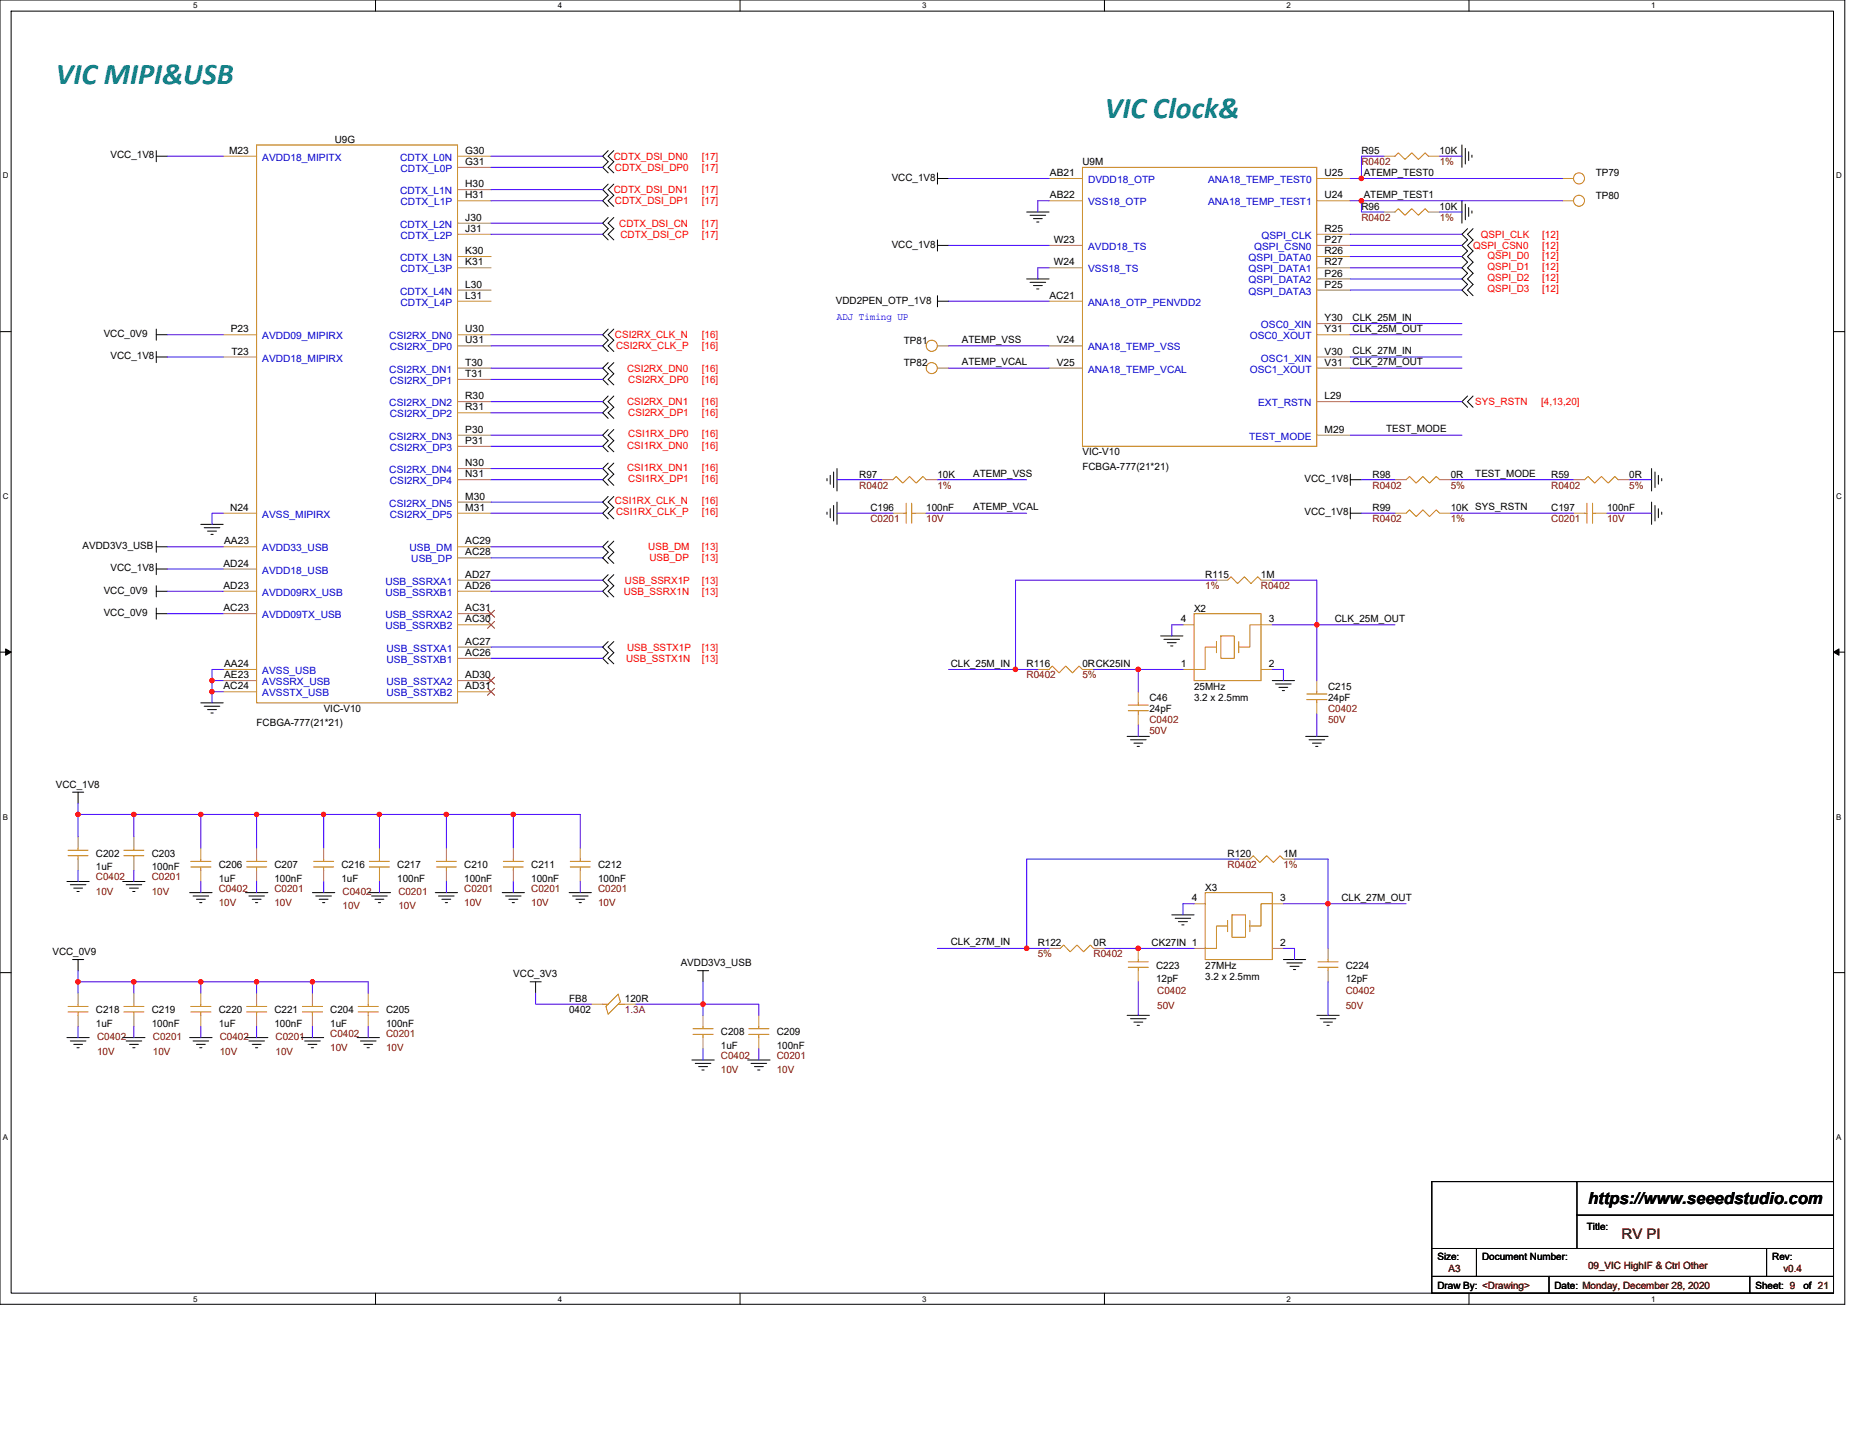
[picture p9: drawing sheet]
<svg xmlns="http://www.w3.org/2000/svg" width="279mm" height="216mm" viewBox="0 0 279 216" stroke-linecap="round" stroke-linejoin="round" font-family="sans-serif">
<path d="M0 0h277.1v196h-277.1zM1.7 1.7h273.7v192.6h-273.7z" fill="none" stroke="#000" stroke-width=".15"/>
<g fill="#fff">
<path d="M29 .2h.7v1.3h-.7z"/>
<path d="M29 194.5h.7v1.3h-.7z"/>
</g>
<path d="M56.4 0v1.7M56.4 194.3v1.7" fill="none" stroke="#000" stroke-width=".15"/>
<g fill="#fff">
<path d="M83.8 .2h.6v1.3h-.6z"/>
<path d="M83.8 194.5h.6v1.3h-.6z"/>
</g>
<path d="M111.2 0v1.7M111.2 194.3v1.7" fill="none" stroke="#000" stroke-width=".15"/>
<g fill="#fff">
<path d="M138.5 .2h.7v1.3h-.7z"/>
<path d="M138.5 194.5h.7v1.3h-.7z"/>
</g>
<path d="M165.9 0v1.7M165.9 194.3v1.7" fill="none" stroke="#000" stroke-width=".15"/>
<g fill="#fff">
<path d="M193.3 .2h.6v1.3h-.6z"/>
<path d="M193.3 194.5h.6v1.3h-.6z"/>
</g>
<path d="M220.7 0v1.7M220.7 194.3v1.7" fill="none" stroke="#000" stroke-width=".15"/>
<g fill="#fff">
<path d="M248 .2h.7v1.3h-.7z"/>
<path d="M248 194.5h.7v1.3h-.7z"/>
<path d="M.4 25.7h.9v1.4h-.9z"/>
<path d="M275.8 25.7h.9v1.4h-.9z"/>
<path d="M.4 73.9h.9v1.3h-.9z"/>
<path d="M275.8 73.9h.9v1.3h-.9z"/>
</g>
<path d="M0 49.8h1.7M275.4 49.8h1.7" fill="none" stroke="#000" stroke-width=".15"/>
<g fill="#fff">
<path d="M.4 122h.8v1.4h-.8z"/>
<path d="M275.8 122h.8v1.4h-.8z"/>
</g>
<path d="M0 98h1.7M275.4 98h1.7" fill="none" stroke="#000" stroke-width=".15"/>
<path d="M.8 97.5l.9 .5-.9 .4zM275.4 98l.8-.5v.9z" fill="#000" stroke="#000" stroke-width=".15"/>
<g fill="#fff">
<path d="M.4 170.2h.8v1.3h-.8z"/>
<path d="M275.8 170.2h.8v1.3h-.8z"/>
</g>
<g fill="none" stroke="#000" stroke-width=".15">
<path d="M23.5 23.5h1.6M23.5 22.6v1.7M91.4 22.6l-.9 .9 .9 .8-.9 .8 .9 .9M91.4 27.7l-.9 .8 .9 .8-.9 .9 .9 .8M91.4 32.7l-.9 .8 .9 .9-.9 .8 .9 .8M92.2 22.6l-.8 .9 .8 .8-.8 .8 .8 .9M92.2 27.7l-.8 .8 .8 .8-.8 .9 .8 .8M92.2 32.7l-.8 .8 .8 .9-.8 .8 .8 .8M140.8 26.8h1.7M140.8 26v1.7M140.8 36.9h1.7M140.8 36v1.7"/>
<path d="M154.2 31.9h3.4M154.7 32.3h2.4M155.2 32.9h1.4M155.7 33.4h.4M219.6 21.8v3.3M219.6 30.2v3.3M220.1 22.3v2.3M220.1 30.7v2.3M220.5 34.4l-.9 .8 .9 .8-.9 .9 .9 .8-.9 .8 .9 .9-.9 .8 .9 .9-.9 .8 .9 .8-.9 .9 .9 .8M220.6 22.8v1.3M220.6 31.2v1.3M221.1 23.3v.3"/>
<path d="M221.1 31.7v.3M221.3 34.4l-.8 .8 .8 .8-.8 .9 .8 .8-.8 .8 .8 .9-.8 .8 .8 .9-.8 .8 .8 .8-.8 .9 .8 .8M23.5 53.6h1.6M23.5 52.8v1.7M23.5 50.3h1.6M23.5 49.4v1.7M91.4 59.5l-.9 .8 .9 .9-.9 .8 .9 .9M91.4 49.4l-.9 .9 .9 .8-.9 .9 .9 .8M91.4 54.5l-.9 .8 .9 .9-.9 .8 .9 .8M92.2 59.5l-.8 .8 .8 .9-.8 .8 .8 .9M92.2 49.4l-.8 .9 .8 .8-.8 .9 .8 .8M92.2 54.5l-.8 .8 .8 .9-.8 .8 .8 .8"/>
<path d="M140.8 45.3h1.7M140.8 44.4v1.7M154.2 41.9h3.4M154.7 42.4h2.4M155.2 42.9h1.4M155.7 43.4h.4M220.5 59.5l-.9 .8 .9 .9M221.3 59.5l-.8 .8 .8 .9M30.2 78.8h3.3M30.7 79.3h2.3M31.2 79.8h1.3M91.4 69.6l-.9 .8 .9 .8-.9 .9 .9 .8"/>
<path d="M91.4 74.6l-.9 .8 .9 .9-.9 .8 .9 .9M91.4 64.5l-.9 .9 .9 .8-.9 .9 .9 .8M92.2 69.6l-.8 .8 .8 .8-.8 .9 .8 .8M92.2 74.6l-.8 .8 .8 .9-.8 .8 .8 .9M92.2 64.5l-.8 .9 .8 .8-.8 .9 .8 .8M124.2 76.9v.4M124.2 71.9v.3M124.7 76.4v1.4M124.7 71.4v1.3M125.2 75.9v2.4M125.2 70.9v2.4M125.7 75.4v3.4"/>
<path d="M125.7 70.4v3.4M202.8 72.1h1.7M202.8 71.2v1.7M202.8 77.1h1.7M202.8 76.3v1.7M248.1 70.4v3.4M248.1 75.4v3.4M248.6 70.9v2.4M248.6 75.9v2.4M249.1 71.4v1.3M249.1 76.4v1.4M249.6 71.9v.3"/>
<path d="M249.6 76.9v.4M23.5 88.8h1.6M23.5 88v1.7M23.5 92.2h1.6M23.5 91.4v1.6M23.5 82.1h1.6M23.5 81.3v1.7M23.5 85.5h1.6M23.5 84.6v1.7M31.7 80.3h.3M91.4 81.3l-.9 .8 .9 .9-.9 .8 .9 .8M91.4 86.3l-.9 .9 .9 .8-.9 .8 .9 .9"/>
<path d="M91.4 96.4l-.9 .8 .9 .9-.9 .8 .9 .8M92.2 81.3l-.8 .8 .8 .9-.8 .8 .8 .8M92.2 86.3l-.8 .9 .8 .8-.8 .8 .8 .9M92.2 96.4l-.8 .8 .8 .9-.8 .8 .8 .8M174.3 95.5h3.4M174.8 96.1h2.4M175.3 96.6h1.4M175.9 97h.3M10.9 119h1.7M11.7 119v1.7M30.2 105.6h3.3M30.7 106.1h2.3"/>
<path d="M31.2 106.6h1.3M31.7 107.1h.3M169.3 110.6h3.4M169.8 111.1h2.4M170.3 111.7h1.4M170.8 112.1h.4M191.1 102.3h3.4M191.6 102.8h2.4M192.1 103.3h1.3M192.6 103.8h.4M196.1 110.6h3.4M196.6 111.1h2.4"/>
<path d="M197.1 111.7h1.4M197.6 112.1h.4M10.1 132.4h3.3M10.6 132.9h2.3M11.1 133.4h1.3M11.6 133.9h.3M18.4 132.4h3.4M18.9 132.9h2.4M19.5 133.4h1.3M19.9 133.9h.4M28.5 134.1h3.4M29 134.6h2.3"/>
<path d="M29.5 135.1h1.3M30 135.6h.3M36.9 134.1h3.3M37.4 134.6h2.3M37.9 135.1h1.3M38.4 135.6h.3M46.9 134.1h3.4M47.4 134.6h2.4M47.9 135.1h1.4M48.5 135.6h.3M55.3 134.1h3.4M55.8 134.6h2.4"/>
<path d="M56.3 135.1h1.4M56.8 135.6h.4M65.4 134.1h3.3M65.9 134.6h2.3M66.4 135.1h1.3M66.9 135.6h.3M75.4 134.1h3.4M75.9 134.6h2.4M76.4 135.1h1.4M76.9 135.6h.4M85.5 134.1h3.3M86 134.6h2.3"/>
<path d="M86.5 135.1h1.3M87 135.6h.3M176 137.5h3.4M176.5 138h2.4M177 138.5h1.4M177.5 139h.4M0 146.1h1.7M10.1 155.9h3.3M10.6 156.4h2.3M10.9 144.2h1.7M11.1 156.9h1.3M11.6 157.4h.3"/>
<path d="M11.7 144.2v1.6M18.4 155.9h3.4M18.9 156.4h2.4M19.5 156.9h1.3M19.9 157.4h.4M28.5 155.9h3.4M29 156.4h2.3M29.5 156.9h1.3M30 157.4h.3M36.9 155.9h3.3M37.4 156.4h2.3M37.9 156.9h1.3"/>
<path d="M38.4 157.4h.3M45.3 155.9h3.3M45.8 156.4h2.3M46.3 156.9h1.3M46.8 157.4h.3M53.6 155.9h3.4M54.1 156.4h2.4M54.7 156.9h1.3M55.1 157.4h.4M79.6 147.5h1.7M80.5 147.5v1.7M103.9 159.3h3.4"/>
<path d="M104.4 159.8h2.4M104.8 145.8h1.6M105.6 145.8v1.7M112.3 159.3h3.4M112.8 159.8h2.4M169.3 152.5h3.4M169.8 153.1h2.4M170.3 153.6h1.4M170.8 154.1h.4M192.8 144.2h3.3M193.3 144.7h2.3M193.8 145.2h1.3"/>
<path d="M194.3 145.7h.3M197.8 152.5h3.4M198.3 153.1h2.4M198.8 153.6h1.4M199.3 154.1h.4M275.4 146.1h1.7M104.9 160.3h1.4M105.4 160.8h.4M113.3 160.3h1.4M113.8 160.8h.4M215.1 177.5h60.3v16.8h-60.3zM236.9 177.5v10.1"/>
<path d="M215.1 187.6h60.3M215.1 191.8h60.3M221.8 187.6v4.2M232.7 191.8v2.5M236.9 182.6h38.5M262.8 191.8v2.5M265.4 187.6v4.2"/>
</g>
<g fill="none" stroke="#cc8006" stroke-width=".15">
<path d="M38.5 21.8h30.2v83.8h-30.2zM162.6 25.1h35.2v42h-35.2zM209.5 23.5l.6-.5 1 1 1-1 1 1 1-1 .5 .5M209.5 31.9l.6-.6 1 1 1-1 1 1 1-1 .5 .6M134.1 72.1l.5-.5 1 1 1-1 1 1 1-1 .5 .5M135.8 77.1h.3M136.1 75.6v3M136.9 75.6v3M136.9 77.1h.6M211.2 77.1l.5-.5 1 1 1-1 1 1 1.1-1 .5 .5M211.2 72.1l.5-.5 1 1 1-1 1 1 1.1-1 .5 .5M238 77.1h.4"/>
<path d="M238 72.1l.5-.5 1 1 1.1-1 1 1 1-1 .5 .5M238.4 75.6v3M239.2 75.6v3M239.2 77.1h.5M179.4 92.2h10v10.1h-10zM182.7 96.4v1.7M182.7 97.2h-1.7v3.4h-1.6M183.4 95.5h2v3.4h-2zM184.4 87.2l.5-.5 1 1 1-1 1 1 1-1 .5 .5M186.1 96.4v1.7M189.4 93.9h-1.7v3.3h-1.6M157.6 100.6l.5-.5 1 1 1-1 1 1 1-1 .5 .5"/>
<path d="M169.5 105.9h3M169.5 106.8h3M171 106.8v.5M171 105.6v.3M196.3 104.3h3M196.3 105.1h3M197.8 105.1v.5M197.8 103.9v.4M10.2 128.6h3M10.2 127.7h3M11.7 128.6v.5M11.7 127.4v.3"/>
<path d="M18.6 128.6h3M18.6 127.7h3M20.1 128.6v.5M20.1 127.4v.3M28.7 129.4h3M28.7 130.3h3M30.2 130.3v.4M30.2 129.1v.3M37 129.4h3.1M37 130.3h3.1M38.5 130.3v.4M38.5 129.1v.3"/>
<path d="M47.1 129.4h3M47.1 130.3h3M48.6 130.3v.4M48.6 129.1v.3M55.5 129.4h3M55.5 130.3h3M57 130.3v.4M57 129.1v.3M65.6 129.4h3M65.6 130.3h3M67.1 130.3v.4M67.1 129.1v.3"/>
<path d="M75.6 129.4h3M75.6 130.3h3M77.1 130.3v.4M77.1 129.1v.3M85.7 129.4h3M85.7 130.3h3M87.2 130.3v.4M87.2 129.1v.3M181 134.1h10.1v10.1h-10.1zM184.4 138.3v1.7M184.4 139.1h-1.7v3.4h-1.7M185.1 137.5h2v3.3h-2z"/>
<path d="M187.7 138.3v1.7M187.7 129.1l.6-.5 1 1 1-1 1 1 1-1 .5 .5M191.1 135.8h-1.7v3.3h-1.7M10.2 152h3M10.2 151.2h3M11.7 152v.5M11.7 150.9v.3M18.6 152h3M18.6 151.2h3M20.1 152v.5M20.1 150.9v.3M28.7 151.2h3"/>
<path d="M28.7 152h3M30.2 152v.5M30.2 150.9v.3M37 151.2h3.1M37 152h3.1M38.5 152v.5M38.5 150.9v.3M45.4 151.2h3.1M45.4 152h3.1M46.9 152v.5M46.9 150.9v.3M53.8 151.2h3"/>
<path d="M53.8 152h3M55.3 152v.5M55.3 150.9v.3M90.5 150.9h.9M91 151.2l1.9-1.8 .3 1.1-1.8 1.9zM92.9 150.9h1M104.1 154.6h3M104.1 155.4h3M105.6 155.4v.5M105.6 154.2v.4M112.5 154.6h3M112.5 155.4h3"/>
<path d="M114 155.4v.5M114 154.2v.4M159.3 142.5l.5-.5 1 1 1-1 1 1 1-1 .5 .5M169.5 144.5h3M169.5 145.3h3M171 145.3v.5M171 144.2v.3M198 144.5h3M198 145.3h3M199.5 145.3v.5M199.5 144.2v.3"/>
<circle cx="237.2" cy="26.8" r=".83"/>
<circle cx="237.2" cy="30.2" r=".83"/>
<circle cx="140" cy="52" r=".84"/>
<circle cx="140" cy="55.3" r=".83"/>
</g>
<g fill="none" stroke="#a84" stroke-width=".15">
<path d="M33.5 23.5h5M68.7 23.5h5.1M68.7 25.1h5.1M68.7 28.5h5.1M68.7 30.2h5.1M68.7 33.5h5.1M68.7 35.2h5.1M68.7 38.5h5.1M157.6 36.9h5M157.6 30.2h5M157.6 26.8h5M197.8 26.8h5"/>
<path d="M197.8 30.2h5M197.8 35.2h5M197.8 36.9h5M197.8 38.5h5M207.9 23.5h1.6M207.9 31.9h1.6M214.6 23.5h1.7M214.6 31.9h1.7M234.7 26.8h1.7M234.7 30.2h1.7M33.5 50.3h5M33.5 53.6h5"/>
<path d="M68.7 40.2h5.1M68.7 43.6h5.1M68.7 45.3h5.1M68.7 50.3h5.1M68.7 55.3h5.1M68.7 52h5.1M68.7 57h5.1M140.8 52h1.7M140.8 55.3h1.7M157.6 40.2h5M157.6 45.3h5M157.6 55.3h5"/>
<path d="M157.6 52h5M197.8 48.6h5M197.8 50.3h5M197.8 53.6h5M197.8 55.3h5M197.8 40.2h5M197.8 41.9h5M197.8 43.6h5M33.5 77.1h5M68.7 60.3h5.1M68.7 65.4h5.1M68.7 70.4h5.1"/>
<path d="M68.7 75.4h5.1M68.7 62h5.1M68.7 67.1h5.1M68.7 72.1h5.1M68.7 77.1h5.1M132.4 72.1h1.7M134.1 77.1h1.7M137.5 77.1h1.6M139.1 72.1h1.7M197.8 60.3h5M197.8 65.4h5M209.5 77.1h1.7"/>
<path d="M209.5 72.1h1.7M216.3 77.1h1.6M216.3 72.1h1.6M236.4 77.1h1.6M236.4 72.1h1.6M239.7 77.1h1.7M243.1 72.1h1.7M33.5 88.8h5M33.5 92.2h5M33.5 85.5h5M33.5 82.1h5M68.7 82.1h5.1"/>
<path d="M68.7 83.8h5.1M68.7 87.2h5.1M68.7 92.2h5.1M68.7 88.8h5.1M68.7 93.9h5.1M68.7 97.2h5.1M68.7 98.9h5.1M177.7 93.9h1.7M182.7 87.2h1.7M189.4 87.2h1.7M189.4 93.9h1.7M33.5 100.6h5"/>
<path d="M33.5 102.3h5M33.5 103.9h5M68.7 102.3h5.1M68.7 103.9h5.1M155.9 100.6h1.7M162.6 100.6h1.7M171 103.9v1.7M171 107.3v1.7M177.7 100.6h1.7M189.4 100.6h1.7M197.8 102.3v1.6M197.8 105.6v1.7"/>
<path d="M11.7 125.7v1.7M11.7 129.1v1.6M20.1 125.7v1.7M20.1 129.1v1.6M30.2 127.4v1.7M30.2 130.7v1.7M38.5 127.4v1.7M38.5 130.7v1.7M48.6 127.4v1.7M48.6 130.7v1.7M57 127.4v1.7M57 130.7v1.7"/>
<path d="M67.1 127.4v1.7M67.1 130.7v1.7M77.1 127.4v1.7M77.1 130.7v1.7M87.2 127.4v1.7M87.2 130.7v1.7M179.4 135.8h1.6M186.1 129.1h1.6M191.1 135.8h1.7M192.8 129.1h1.7M11.7 149.2v1.7M11.7 152.5v1.7"/>
<path d="M20.1 149.2v1.7M20.1 152.5v1.7M30.2 149.2v1.7M30.2 152.5v1.7M38.5 149.2v1.7M38.5 152.5v1.7M46.9 149.2v1.7M46.9 152.5v1.7M55.3 149.2v1.7M55.3 152.5v1.7M88.8 150.9h1.7M93.9 150.9h1.6"/>
<path d="M105.6 152.5v1.7M105.6 155.9v1.7M114 152.5v1.7M114 155.9v1.7M157.6 142.5h1.7M164.3 142.5h1.7M171 142.5v1.7M171 145.8v1.7M179.4 142.5h1.6M191.1 142.5h1.7M199.5 142.5v1.7M199.5 145.8v1.7"/>
</g>
<path d="M73.3 91.7l1 1M73.3 93.4l1 1M74.3 91.7l-1.1 1M74.3 93.4l-1.1 1M73.3 101.7l1 1.1M73.3 103.4l1 1.1M74.3 101.7l-1.1 1.1M74.3 103.4l-1.1 1.1" fill="none" stroke="#804000" stroke-width=".15"/>
<g fill="none" stroke="#4200ff" stroke-width=".15">
<path d="M25.1 23.5h8.4M73.8 23.5h16.7M73.8 25.1h16.7M73.8 28.5h16.7M73.8 30.2h16.7M73.8 33.5h16.7M73.8 35.2h16.7M142.5 26.8h15.1M142.5 36.9h15.1M157.6 30.2h-1.7v1.7M202.8 26.8h1.7M202.8 30.2h1.7"/>
<path d="M202.8 35.2h16.8M202.8 36.9h16.8M202.8 38.5h16.8M204.5 30.2v1.7h3.4M204.5 30.2h30.2M204.5 26.8h30.2M207.9 23.5h-3.4v3.3M216.3 23.5h3.3M216.3 31.9h3.3M25.1 50.3h8.4M25.1 53.6h8.4M73.8 50.3h16.7"/>
<path d="M73.8 52h16.7M73.8 55.3h16.7M73.8 57h16.7M142.5 52h15.1M142.5 55.3h15.1M142.5 45.3h15.1M157.6 40.2h-1.7v1.7M202.8 40.2h16.8M202.8 41.9h16.8M202.8 43.6h16.8M202.8 48.6h16.8M202.8 50.3h16.8"/>
<path d="M202.8 53.6h16.8M202.8 55.3h16.8M33.5 77.1h-1.6v1.7M73.8 70.4h16.7M73.8 72.1h16.7M73.8 75.4h16.7M73.8 77.1h16.7M73.8 60.3h16.7M73.8 62h16.7M73.8 65.4h16.7M73.8 67.1h16.7M125.7 77.1h8.4"/>
<path d="M125.7 72.1h6.7M139.1 77.1h15.1M140.8 72.1h13.4M202.8 65.4h16.8M202.8 60.3h16.8M204.5 72.1h5M204.5 77.1h5M217.9 72.1h18.5M217.9 77.1h18.5M241.4 77.1h6.7M244.8 72.1h3.3M25.1 82.1h8.4"/>
<path d="M25.1 85.5h8.4M25.1 88.8h8.4M25.1 92.2h8.4M73.8 82.1h16.7M73.8 83.8h16.7M73.8 87.2h16.7M73.8 88.8h16.7M73.8 97.2h16.7M73.8 98.9h16.7M177.7 93.9h-1.7v1.6M182.7 87.2h-30.2v13.4M191.1 87.2h6.7v6.7h-6.7"/>
<path d="M209.5 93.9h-11.7v8.4M31.9 102.3h1.6M31.9 102.3v1.6M31.9 103.9h1.6M31.9 103.9v1.7M33.5 100.6h-1.6v1.7M142.5 100.6h10M152.5 100.6h3.4M164.3 100.6h6.7M171 109v1.6M177.7 100.6h-6.7v3.3M191.1 100.6h1.7v1.7"/>
<path d="M197.8 107.3v3.3M11.7 122.4h8.4M11.7 120.7v1.7M11.7 130.7v1.7M11.7 122.4v3.3M20.1 130.7v1.7M20.1 122.4v3.3M20.1 122.4h10.1M30.2 122.4h8.3M30.2 132.4v1.7M30.2 122.4v5M38.5 122.4h10.1"/>
<path d="M38.5 132.4v1.7M38.5 122.4v5M48.6 132.4v1.7M48.6 122.4v5M48.6 122.4h8.4M57 122.4h10.1M57 132.4v1.7M57 122.4v5M67.1 122.4h10M67.1 132.4v1.7M67.1 122.4v5M77.1 122.4h10.1v5"/>
<path d="M77.1 132.4v1.7M77.1 122.4v5M87.2 132.4v1.7M179.4 135.8h-1.7v1.7M186.1 129.1h-31.9v13.4M194.5 129.1h5v6.7h-6.7M211.2 135.8h-11.7v6.7M11.7 145.8v1.7M11.7 147.5h8.4M11.7 154.2v1.7M11.7 147.5v1.7M20.1 147.5h10.1"/>
<path d="M20.1 154.2v1.7M20.1 147.5v1.7M30.2 147.5h8.3M30.2 154.2v1.7M30.2 147.5v1.7M38.5 147.5h8.4M38.5 154.2v1.7M38.5 147.5v1.7M46.9 147.5h8.4v1.7M46.9 154.2v1.7M46.9 147.5v1.7M55.3 154.2v1.7"/>
<path d="M80.5 149.2v1.7h8.3M95.5 150.9h10.1M105.6 157.6v1.7M105.6 150.9v1.6M105.6 147.5v3.4M105.6 150.9h8.4v1.6M114 157.6v1.7M140.8 142.5h13.4M154.2 142.5h3.4M166 142.5h13.4M171 147.5v5M192.8 142.5h1.7v1.7"/>
<path d="M199.5 147.5v5"/>
</g>
<g fill="#f00" stroke="#f00" stroke-width=".15">
<circle cx="31.8" cy="103.9" r=".32"/>
<circle cx="31.8" cy="102.2" r=".32"/>
<circle cx="11.7" cy="122.4" r=".33"/>
<circle cx="20.1" cy="122.4" r=".33"/>
<circle cx="46.9" cy="147.5" r=".32"/>
<circle cx="30.2" cy="122.4" r=".32"/>
<circle cx="38.5" cy="122.4" r=".32"/>
<circle cx="48.6" cy="122.4" r=".32"/>
<circle cx="57" cy="122.4" r=".32"/>
<circle cx="11.7" cy="147.5" r=".33"/>
<circle cx="20.1" cy="147.5" r=".33"/>
<circle cx="30.2" cy="147.5" r=".32"/>
<circle cx="38.5" cy="147.5" r=".32"/>
<circle cx="105.6" cy="150.9" r=".32"/>
<circle cx="199.5" cy="135.8" r=".32"/>
<circle cx="171" cy="142.5" r=".33"/>
<circle cx="204.5" cy="30.2" r=".33"/>
<circle cx="204.5" cy="26.8" r=".33"/>
<circle cx="152.5" cy="100.6" r=".33"/>
<circle cx="154.2" cy="142.5" r=".33"/>
<circle cx="77.1" cy="122.4" r=".33"/>
<circle cx="67" cy="122.4" r=".33"/>
<circle cx="197.8" cy="93.9" r=".32"/>
<circle cx="171" cy="100.6" r=".33"/>
</g>
<g font-size="4.5" fill="#008080">
<text x="8.4" y="12.7">VIC MIPI&amp;USB</text>
<text x="166" y="17.7">VIC Clock&amp;</text>
</g>
<text font-size="2.5" x="238.5" y="180.8">https://www.seeedstudio.com</text>
<text font-size="2.2" fill="#800000" x="243.6" y="186.2">RV PI</text>
<g font-size="1.5">
<text x="16.6" y="23.8">VCC_1V8</text>
<text x="34.4" y="23.1">M23</text>
<text x="50.3" y="21.5">U9G</text>
<text x="69.9" y="23.1">G30</text>
<text x="204.5" y="23.1">R95</text>
<text x="216.3" y="23.1">10K</text>
<text x="69.9" y="24.8">G31</text>
<text x="69.9" y="29.8">H31</text>
<text x="69.9" y="28.1">H30</text>
<text x="133.9" y="27.2">VCC_1V8</text>
<text x="157.7" y="29.8">AB22</text>
<text x="157.7" y="26.5">AB21</text>
<text x="162.6" y="24.8">U9M</text>
<text x="199" y="26.5">U25</text>
<text x="199" y="29.8">U24</text>
<text x="204.9" y="26.4">ATEMP_TEST0</text>
<text x="204.9" y="29.7">ATEMP_TEST1</text>
<text x="239.7" y="26.5">TP79</text>
<text x="239.7" y="29.8">TP80</text>
<text x="69.9" y="34.8">J31</text>
<text x="69.9" y="33.2">J30</text>
<text x="199" y="34.8">R25</text>
<text x="204.5" y="31.5">R96</text>
<text x="216.3" y="31.5">10K</text>
<text x="69.9" y="39.9">K31</text>
<text x="69.9" y="38.2">K30</text>
<text x="133.9" y="37.2">VCC_1V8</text>
<text x="158.3" y="36.5">W23</text>
<text x="158.3" y="39.9">W24</text>
<text x="199" y="36.5">P27</text>
<text x="199" y="38.2">R26</text>
<text x="199" y="39.9">R27</text>
<text x="199" y="41.6">P26</text>
<text x="69.9" y="44.9">L31</text>
<text x="69.9" y="43.2">L30</text>
<text x="125.6" y="45.6">VDD2PEN_OTP_1V8</text>
<text x="157.6" y="44.9">AC21</text>
<text x="199" y="43.2">P25</text>
<text x="15.6" y="50.6">VCC_0V9</text>
<text x="16.6" y="54">VCC_1V8</text>
<text x="34.7" y="49.9">P23</text>
<text x="34.8" y="53.3">T23</text>
<text x="69.9" y="51.6">U31</text>
<text x="69.9" y="49.9">U30</text>
<text x="135.8" y="51.6">TP81</text>
<text x="144.5" y="51.5">ATEMP_VSS</text>
<text x="158.7" y="51.6">V24</text>
<text x="199" y="48.3">Y30</text>
<text x="199" y="53.3">V30</text>
<text x="199" y="49.9">Y31</text>
<text x="203.2" y="48.2">CLK_25M_IN</text>
<text x="203.2" y="49.8">CLK_25M_OUT</text>
<text x="203.2" y="53.2">CLK_27M_IN</text>
<text x="69.9" y="56.6">T31</text>
<text x="69.9" y="54.9">T30</text>
<text x="69.9" y="60">R30</text>
<text x="135.8" y="55">TP82</text>
<text x="144.5" y="54.9">ATEMP_VCAL</text>
<text x="158.7" y="54.9">V25</text>
<text x="199" y="60">L29</text>
<text x="199" y="54.9">V31</text>
<text x="203.2" y="54.9">CLK_27M_OUT</text>
<text x="69.9" y="61.7">R31</text>
<text x="69.9" y="65">P30</text>
<text x="199" y="65">M29</text>
<text x="208.2" y="64.9">TEST_MODE</text>
<text x="69.9" y="66.7">P31</text>
<text x="69.9" y="71.7">N31</text>
<text x="69.9" y="70">N30</text>
<text x="129.1" y="71.8">R97</text>
<text x="140.8" y="71.8">10K</text>
<text x="146.2" y="71.6">ATEMP_VSS</text>
<text x="162.6" y="68.4">VIC-V10</text>
<text x="162.6" y="70.6">FCBGA-777(21*21)</text>
<text x="206.2" y="71.8">R98</text>
<text x="217.9" y="71.8">0R</text>
<text x="221.6" y="71.6">TEST_MODE</text>
<text x="233" y="71.8">R59</text>
<text x="244.7" y="71.8">0R</text>
<text x="34.6" y="76.8">N24</text>
<text x="69.9" y="76.8">M31</text>
<text x="69.9" y="75.1">M30</text>
<text x="130.7" y="76.8">C196</text>
<text x="139.1" y="76.8">100nF</text>
<text x="146.2" y="76.7">ATEMP_VCAL</text>
<text x="196" y="72.4">VCC_1V8</text>
<text x="196" y="77.4">VCC_1V8</text>
<text x="206.2" y="76.8">R99</text>
<text x="217.9" y="76.8">10K SYS_RSTN</text>
<text x="233" y="76.8">C197</text>
<text x="241.4" y="76.8">100nF</text>
<text x="12.4" y="82.5">AVDD3V3_USB</text>
<text x="33.7" y="81.8">AA23</text>
<text x="69.9" y="83.5">AC28</text>
<text x="69.9" y="81.8">AC29</text>
<text x="15.6" y="89.2">VCC_0V9</text>
<text x="16.6" y="85.8">VCC_1V8</text>
<text x="33.6" y="88.5">AD23</text>
<text x="33.6" y="85.1">AD24</text>
<text x="69.9" y="86.8">AD27</text>
<text x="69.9" y="88.5">AD26</text>
<text x="181" y="86.8">R115</text>
<text x="189.4" y="86.8">1M</text>
<text x="15.6" y="92.5">VCC_0V9</text>
<text x="33.6" y="91.8">AC23</text>
<text x="69.9" y="91.8">AC31</text>
<text x="69.9" y="93.5">AC30</text>
<text x="177.4" y="93.5">4</text>
<text x="179.4" y="91.9">X2</text>
<text x="190.6" y="93.5">3</text>
<text x="200.5" y="93.4">CLK_25M_OUT</text>
<text x="33.7" y="100.2">AA24</text>
<text x="33.7" y="101.9">AE23</text>
<text x="69.9" y="96.9">AC27</text>
<text x="69.9" y="101.9">AD30</text>
<text x="69.9" y="98.6">AC26</text>
<text x="142.8" y="100.1">CLK_25M_IN</text>
<text x="154.2" y="100.3">R116</text>
<text x="162.6" y="100.3">0RCK25IN</text>
<text x="177.4" y="100.2">1</text>
<text x="190.6" y="100.2">2</text>
<text x="33.6" y="103.6">AC24</text>
<text x="48.6" y="107">VIC-V10</text>
<text x="69.9" y="103.6">AD31</text>
<text x="172.7" y="105.3">C46</text>
<text x="172.7" y="107">24pF</text>
<text x="179.4" y="103.6">25MHz</text>
<text x="179.4" y="105.3">3.2 x 2.5mm</text>
<text x="199.5" y="103.6">C215</text>
<text x="199.5" y="105.3">24pF</text>
<text x="38.5" y="109.1">FCBGA-777(21*21)</text>
<text x="8.4" y="118.4">VCC_1V8</text>
<text x="14.4" y="128.8">C202</text>
<text x="14.4" y="130.8">1uF</text>
<text x="22.8" y="128.8">C203</text>
<text x="22.8" y="130.8">100nF</text>
<text x="32.9" y="130.4">C206</text>
<text x="41.2" y="130.4">C207</text>
<text x="51.3" y="130.4">C216</text>
<text x="59.7" y="130.4">C217</text>
<text x="69.7" y="130.4">C210</text>
<text x="79.8" y="130.4">C211</text>
<text x="89.9" y="130.4">C212</text>
<text x="184.4" y="128.8">R120</text>
<text x="192.8" y="128.8">1M</text>
<text x="32.9" y="132.4">1uF</text>
<text x="41.2" y="132.4">100nF</text>
<text x="51.3" y="132.4">1uF</text>
<text x="59.7" y="132.4">100nF</text>
<text x="69.7" y="132.4">100nF</text>
<text x="79.8" y="132.4">100nF</text>
<text x="89.9" y="132.4">100nF</text>
<text x="179" y="135.4">4</text>
<text x="181" y="133.8">X3</text>
<text x="192.3" y="135.4">3</text>
<text x="201.5" y="135.3">CLK_27M_OUT</text>
<text x="7.9" y="143.5">VCC_0V9</text>
<text x="142.8" y="142">CLK_27M_IN</text>
<text x="155.9" y="142.2">R122</text>
<text x="164.3" y="142.2">0R</text>
<text x="173" y="142.2">CK27IN 1</text>
<text x="192.3" y="142.1">2</text>
<text x="77.1" y="146.9">VCC_3V3</text>
<text x="102.3" y="145.2">AVDD3V3_USB</text>
<text x="173.7" y="145.5">C223</text>
<text x="173.7" y="147.5">12pF</text>
<text x="181" y="145.5">27MHz</text>
<text x="181" y="147.2">3.2 x 2.5mm</text>
<text x="202.2" y="145.5">C224</text>
<text x="202.2" y="147.5">12pF</text>
<text x="14.4" y="152.2">C218</text>
<text x="14.4" y="154.2">1uF</text>
<text x="22.8" y="152.2">C219</text>
<text x="22.8" y="154.2">100nF</text>
<text x="32.9" y="152.2">C220</text>
<text x="32.9" y="154.2">1uF</text>
<text x="41.2" y="152.2">C221</text>
<text x="41.2" y="154.2">100nF</text>
<text x="49.6" y="152.2">C204</text>
<text x="49.6" y="154.2">1uF</text>
<text x="58" y="152.2">C205</text>
<text x="58" y="154.2">100nF</text>
<text x="85.5" y="150.6">FB8</text>
<text x="85.5" y="152.2">0402</text>
<text x="93.9" y="150.6">120R</text>
<text x="108.3" y="155.6">C208</text>
<text x="116.7" y="155.6">C209</text>
<text x="108.3" y="157.6">1uF</text>
<text x="116.7" y="157.6">100nF</text>
<text x="238.4" y="184.7">Title:</text>
<text x="215.9" y="189.3">Size:</text>
<text x="222.6" y="189.3">Document Number:</text>
<text x="266.2" y="189.3">Rev:</text>
<text x="215.9" y="193.6">Draw By: &lt;Drawing&gt;</text>
<text x="233.5" y="193.6">Date: Monday, December 28, 2020</text>
<text x="263.7" y="193.6">Sheet: 9</text>
<text x="270.9" y="193.6">of 21</text>
</g>
<g font-size="1.5" fill="#f00">
<text x="92.2" y="24">CDTX_DSI_DN0</text>
<text x="105.4" y="24">[17]</text>
<text x="92.2" y="29">CDTX_DSI_DN1</text>
<text x="92.4" y="25.7">CDTX_DSI_DP0</text>
<text x="105.4" y="29">[17]</text>
<text x="105.4" y="25.7">[17]</text>
<text x="92.4" y="30.7">CDTX_DSI_DP1</text>
<text x="93" y="34">CDTX_DSI_CN</text>
<text x="93.2" y="35.7">CDTX_DSI_CP</text>
<text x="105.4" y="30.7">[17]</text>
<text x="105.4" y="34">[17]</text>
<text x="105.4" y="35.7">[17]</text>
<text x="222.5" y="35.7">QSPI_CLK</text>
<text x="231.7" y="35.7">[12]</text>
<text x="221.3" y="37.4">QSPI_CSN0</text>
<text x="223.5" y="38.9">QSPI_D0</text>
<text x="223.5" y="40.6">QSPI_D1</text>
<text x="231.7" y="37.4">[12]</text>
<text x="231.7" y="38.9">[12]</text>
<text x="231.7" y="40.6">[12]</text>
<text x="223.5" y="42.2">QSPI_D2</text>
<text x="223.5" y="43.9">QSPI_D3</text>
<text x="231.7" y="42.2">[12]</text>
<text x="231.7" y="43.9">[12]</text>
<text x="92.4" y="50.8">CSI2RX_CLK_N</text>
<text x="92.5" y="52.5">CSI2RX_CLK_P</text>
<text x="105.4" y="50.8">[16]</text>
<text x="105.4" y="52.5">[16]</text>
<text x="94.2" y="55.8">CSI2RX_DN0</text>
<text x="94.4" y="57.5">CSI2RX_DP0</text>
<text x="105.4" y="55.8">[16]</text>
<text x="105.4" y="57.5">[16]</text>
<text x="94.2" y="60.9">CSI2RX_DN1</text>
<text x="94.4" y="62.5">CSI2RX_DP1</text>
<text x="94.4" y="65.7">CSI1RX_DP0</text>
<text x="105.4" y="60.9">[16]</text>
<text x="105.4" y="62.5">[16]</text>
<text x="105.4" y="65.7">[16]</text>
<text x="221.6" y="60.9">SYS_RSTN</text>
<text x="231.5" y="60.9">[4,13,20]</text>
<text x="94.2" y="70.8">CSI1RX_DN1</text>
<text x="94.2" y="67.4">CSI1RX_DN0</text>
<text x="105.4" y="70.8">[16]</text>
<text x="105.4" y="67.4">[16]</text>
<text x="92.4" y="75.8">CSI1RX_CLK_N</text>
<text x="92.5" y="77.4">CSI1RX_CLK_P</text>
<text x="94.4" y="72.4">CSI1RX_DP1</text>
<text x="105.4" y="75.8">[16]</text>
<text x="105.4" y="77.4">[16]</text>
<text x="105.4" y="72.4">[16]</text>
<text x="97.4" y="82.7">USB_DM</text>
<text x="105.4" y="82.7">[13]</text>
<text x="93.7" y="89.4">USB_SSRX1N</text>
<text x="93.9" y="87.7">USB_SSRX1P</text>
<text x="97.6" y="84.3">USB_DP</text>
<text x="105.4" y="89.4">[13]</text>
<text x="105.4" y="87.7">[13]</text>
<text x="105.4" y="84.3">[13]</text>
<text x="94" y="99.4">USB_SSTX1N</text>
<text x="94.2" y="97.7">USB_SSTX1P</text>
<text x="105.4" y="99.4">[13]</text>
<text x="105.4" y="97.7">[13]</text>
</g>
<g font-size="1.5" fill="#00c">
<text x="39.4" y="24.2">AVDD18_MIPITX</text>
<text x="60.1" y="24.2">CDTX_L0N</text>
<text x="60.1" y="29.2">CDTX_L1N</text>
<text x="60.2" y="25.8">CDTX_L0P</text>
<text x="163.4" y="27.5">DVDD18_OTP</text>
<text x="181.5" y="27.5">ANA18_TEMP_TEST0</text>
<text x="60.1" y="34.2">CDTX_L2N</text>
<text x="60.2" y="30.8">CDTX_L1P</text>
<text x="60.2" y="35.9">CDTX_L2P</text>
<text x="163.4" y="30.8">VSS18_OTP</text>
<text x="181.5" y="30.8">ANA18_TEMP_TEST1</text>
<text x="189.5" y="35.9">QSPI_CLK</text>
<text x="60.1" y="39.2">CDTX_L3N</text>
<text x="60.2" y="40.9">CDTX_L3P</text>
<text x="163.4" y="37.5">AVDD18_TS</text>
<text x="163.4" y="40.9">VSS18_TS</text>
<text x="187.6" y="39.2">QSPI_DATA0</text>
<text x="187.6" y="40.9">QSPI_DATA1</text>
<text x="188.4" y="37.5">QSPI_CSN0</text>
<text x="60.1" y="44.3">CDTX_L4N</text>
<text x="60.2" y="45.9">CDTX_L4P</text>
<text x="163.4" y="45.9">ANA18_OTP_PENVDD2</text>
<text x="187.6" y="42.6">QSPI_DATA2</text>
<text x="187.6" y="44.3">QSPI_DATA3</text>
<text x="39.4" y="51">AVDD09_MIPIRX</text>
<text x="58.5" y="51">CSI2RX_DN0</text>
<text x="58.6" y="52.6">CSI2RX_DP0</text>
<text x="163.4" y="52.6">ANA18_TEMP_VSS</text>
<text x="187.7" y="51">OSC0_XOUT</text>
<text x="189.4" y="49.3">OSC0_XIN</text>
<text x="39.4" y="54.3">AVDD18_MIPIRX</text>
<text x="58.5" y="56">CSI2RX_DN1</text>
<text x="58.6" y="57.7">CSI2RX_DP1</text>
<text x="163.4" y="56">ANA18_TEMP_VCAL</text>
<text x="187.7" y="56">OSC1_XOUT</text>
<text x="189.4" y="54.3">OSC1_XIN</text>
<text x="58.5" y="61">CSI2RX_DN2</text>
<text x="58.6" y="62.7">CSI2RX_DP2</text>
<text x="189" y="61">EXT_RSTN</text>
<text x="58.5" y="66.1">CSI2RX_DN3</text>
<text x="58.5" y="71.1">CSI2RX_DN4</text>
<text x="58.6" y="67.7">CSI2RX_DP3</text>
<text x="187.6" y="66.1">TEST_MODE</text>
<text x="39.4" y="77.8">AVSS_MIPIRX</text>
<text x="58.5" y="76.1">CSI2RX_DN5</text>
<text x="58.6" y="72.7">CSI2RX_DP4</text>
<text x="58.6" y="77.8">CSI2RX_DP5</text>
<text x="39.4" y="82.8">AVDD33_USB</text>
<text x="61.5" y="82.8">USB_DM</text>
<text x="39.4" y="89.5">AVDD09RX_USB</text>
<text x="39.4" y="86.2">AVDD18_USB</text>
<text x="57.9" y="87.8">USB_SSRXA1</text>
<text x="57.9" y="89.5">USB_SSRXB1</text>
<text x="61.8" y="84.5">USB_DP</text>
<text x="39.4" y="92.9">AVDD09TX_USB</text>
<text x="57.9" y="92.9">USB_SSRXA2</text>
<text x="57.9" y="94.6">USB_SSRXB2</text>
<text x="39.4" y="101.3">AVSS_USB</text>
<text x="58.1" y="97.9">USB_SSTXA1</text>
<text x="58.1" y="99.6">USB_SSTXB1</text>
<text x="39.4" y="102.9">AVSSRX_USB</text>
<text x="39.4" y="104.6">AVSSTX_USB</text>
<text x="58.1" y="102.9">USB_SSTXA2</text>
<text x="58.1" y="104.6">USB_SSTXB2</text>
</g>
<g font-size="1.5" fill="#800000">
<text x="204.5" y="24.8">R0402</text>
<text x="216.3" y="24.8">1%</text>
<text x="204.5" y="33.2">R0402</text>
<text x="216.3" y="33.2">1%</text>
<text x="129.1" y="73.4">R0402</text>
<text x="140.8" y="73.4">1%</text>
<text x="206.2" y="73.4">R0402</text>
<text x="217.9" y="73.4">5%</text>
<text x="233" y="73.4">R0402</text>
<text x="244.8" y="73.4">5%</text>
<text x="130.7" y="78.5">C0201</text>
<text x="139.1" y="78.5">10V</text>
<text x="206.2" y="78.5">R0402</text>
<text x="217.9" y="78.5">1%</text>
<text x="233" y="78.5">C0201</text>
<text x="241.4" y="78.5">10V</text>
<text x="181" y="88.5">1%</text>
<text x="189.4" y="88.5">R0402</text>
<text x="154.2" y="101.9">R0402</text>
<text x="162.6" y="101.9">5%</text>
<text x="199.5" y="107">C0402</text>
<text x="172.7" y="108.6">C0402</text>
<text x="172.7" y="110.3">50V</text>
<text x="199.5" y="108.6">50V</text>
<text x="184.4" y="130.4">R0402</text>
<text x="192.8" y="130.4">1%</text>
<text x="14.4" y="132.3">C0402</text>
<text x="14.4" y="134.5">10V</text>
<text x="22.8" y="132.3">C0201</text>
<text x="22.8" y="134.5">10V</text>
<text x="32.9" y="134">C0402</text>
<text x="32.9" y="136.1">10V</text>
<text x="41.2" y="134">C0201</text>
<text x="41.2" y="136.1">10V</text>
<text x="51.5" y="134.5">C0402</text>
<text x="51.5" y="136.6">10V</text>
<text x="59.8" y="134.5">C0201</text>
<text x="59.8" y="136.6">10V</text>
<text x="69.7" y="134">C0201</text>
<text x="69.7" y="136.1">10V</text>
<text x="79.8" y="134">C0201</text>
<text x="79.8" y="136.1">10V</text>
<text x="89.9" y="134">C0201</text>
<text x="89.9" y="136.1">10V</text>
<text x="155.9" y="143.8">5%</text>
<text x="164.3" y="143.8">R0402</text>
<text x="173.8" y="149.4">C0402</text>
<text x="202.2" y="149.4">C0402</text>
<text x="49.6" y="155.7">C0402</text>
<text x="58" y="155.7">C0201</text>
<text x="173.8" y="151.6">50V</text>
<text x="202.2" y="151.6">50V</text>
<text x="14.6" y="156.3">C0402</text>
<text x="14.6" y="158.4">10V</text>
<text x="23" y="156.3">C0201</text>
<text x="23" y="158.4">10V</text>
<text x="33" y="156.3">C0402</text>
<text x="33" y="158.4">10V</text>
<text x="41.4" y="156.3">C0201</text>
<text x="41.4" y="158.4">10V</text>
<text x="49.6" y="157.9">10V</text>
<text x="58" y="157.9">10V</text>
<text x="108.3" y="159.1">C0402</text>
<text x="108.3" y="161.3">10V</text>
<text x="116.7" y="159.1">C0201</text>
<text x="116.7" y="161.3">10V</text>
<text x="217.6" y="191.1">A3</text>
<text x="238.5" y="190.6">09_VIC HighIF &amp; Ctrl Other</text>
<text x="267.9" y="191.1">v0.4</text>
</g>
<text font-size="1.5" fill="#00f" x="125.7" y="48.1">ADJ Timing UP</text>
<text font-size="1.5" fill="#800040" x="93.9" y="152.2">1.3A</text>
<g font-size="1.2">
<text x="29" y="1.3">5</text>
<text x="83.8" y="1.3">4</text>
<text x="138.5" y="1.3">3</text>
<text x="193.3" y="1.3">2</text>
<text x="248" y="1.3">1</text>
<text x=".4" y="26.8">D</text>
<text x="275.8" y="26.8">D</text>
<text x=".4" y="75">C</text>
<text x="275.8" y="75">C</text>
<text x=".4" y="123.1">B</text>
<text x="275.8" y="123.1">B</text>
<text x=".4" y="171.3">A</text>
<text x="275.8" y="171.3">A</text>
<text x="29" y="195.6">5</text>
<text x="83.8" y="195.6">4</text>
<text x="138.5" y="195.6">3</text>
<text x="193.3" y="195.6">2</text>
<text x="248" y="195.6">1</text>
</g>
</svg>
